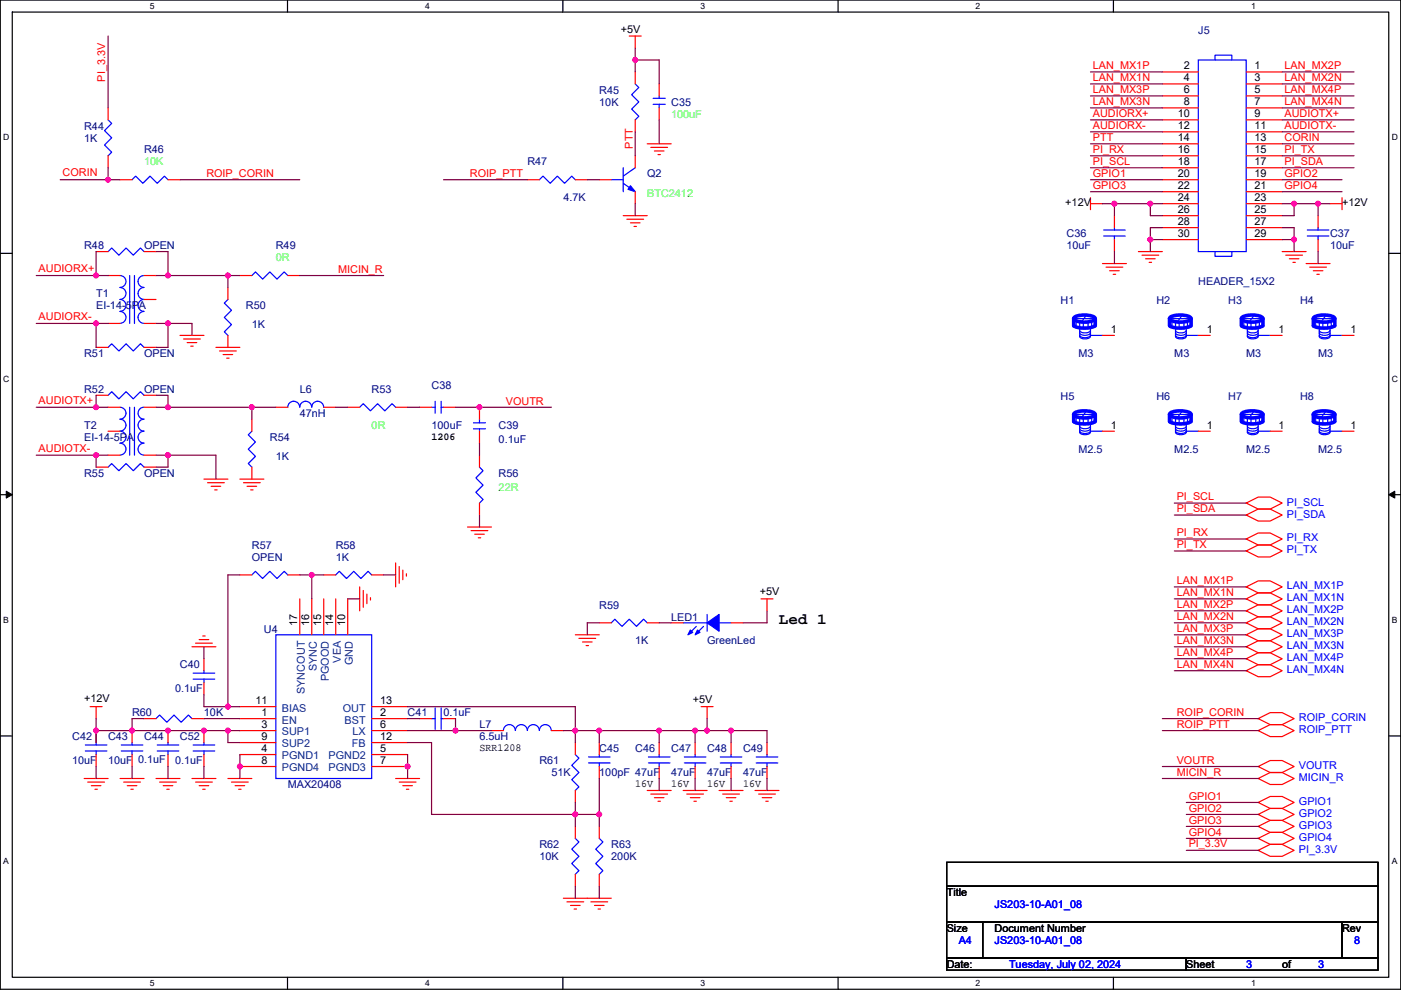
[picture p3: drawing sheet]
<svg xmlns="http://www.w3.org/2000/svg" width="297mm" height="210mm" viewBox="0 0 297 210" stroke-linecap="round" stroke-linejoin="round" font-family="sans-serif">
<path d="M.1 0h296.9v209.8h-296.9zM2.6 2.6h291.8v204.7h-291.8z" fill="none" stroke="#000" stroke-width=".25"/>
<g fill="#fff">
<path d="M31.8 .3h1v2h-1z"/>
<path d="M31.8 207.5h1v2.1h-1z"/>
</g>
<path d="M61 0v2.6M61 207.3v2.5" fill="none" stroke="#000" stroke-width=".25"/>
<g fill="#fff">
<path d="M90.1 .3h1v2h-1z"/>
<path d="M90.1 207.5h1v2.1h-1z"/>
</g>
<path d="M119.3 0v2.6M119.3 207.3v2.5" fill="none" stroke="#000" stroke-width=".25"/>
<g fill="#fff">
<path d="M148.5 .3h1v2h-1z"/>
<path d="M148.5 207.5h1v2.1h-1z"/>
</g>
<path d="M177.7 0v2.6M177.7 207.3v2.5" fill="none" stroke="#000" stroke-width=".25"/>
<g fill="#fff">
<path d="M206.9 .3h1v2h-1z"/>
<path d="M206.9 207.5h1v2.1h-1z"/>
</g>
<path d="M236.1 0v2.6M236.1 207.3v2.5" fill="none" stroke="#000" stroke-width=".25"/>
<g fill="#fff">
<path d="M265.2 .3h1v2h-1z"/>
<path d="M265.2 207.5h1v2.1h-1z"/>
<path d="M.7 28.2h1.3v2h-1.3z"/>
<path d="M295.1 28.2h1.3v2h-1.3z"/>
<path d="M.7 79.3h1.3v2.1h-1.3z"/>
<path d="M295.1 79.3h1.3v2.1h-1.3z"/>
</g>
<path d="M.1 53.7h2.5M294.4 53.7h2.6" fill="none" stroke="#000" stroke-width=".25"/>
<g fill="#fff">
<path d="M.7 130.5h1.2v2h-1.2z"/>
<path d="M295.1 130.5h1.2v2h-1.2z"/>
</g>
<path d="M.1 104.9h2.5M294.4 104.9h2.6" fill="none" stroke="#000" stroke-width=".25"/>
<path d="M1.3 104.2l1.3 .7-1.3 .7zM294.4 104.9l1.3-.7v1.4z" fill="#000" stroke="#000" stroke-width=".21"/>
<g fill="#fff">
<path d="M.7 181.7h1.2v2h-1.2z"/>
<path d="M295.1 181.7h1.2v2h-1.2z"/>
</g>
<path d="M.1 156.1h2.5M294.4 156.1h2.6M200.7 195.6h7.6v7.6h-7.6zM200.7 182.9h91.5v5.1h-91.5zM200.7 188h91.5v7.6h-91.5zM208.3 195.6h76.2v7.6h-76.2zM284.5 195.6h7.7v7.6h-7.7zM200.7 203.2h50.8v2.6h-50.8zM251.5 203.2h40.7v2.6h-40.7z" fill="none" stroke="#000" stroke-width=".25"/>
<g fill="none" stroke="#f00" stroke-width=".25">
<path d="M133.4 7.6h2.6M134.7 15.3v2.5M134.7 7.6v2.6M139.8 17.8v2.5M246.4 15.3h7.7M246.4 17.8h7.7M264.2 15.3h7.6M264.2 17.8h7.6M22.9 22.9v2.5M22.9 33v2.6M25.5 38.1h2.5M35.6 38.1h2.6"/>
<path d="M111.8 38.1h2.6M122 38.1h2.5M127.1 38.1h2.5M134.7 33v2.6M134.7 25.4v2.6M137.2 30.5h5.1M138 31.3h3.5M138.7 32h2.1M139.5 32.8h.5M139.8 22.9v2.5M246.4 20.3h7.7M246.4 22.9h7.7"/>
<path d="M246.4 25.4h7.7M246.4 28h7.7M246.4 30.5h7.7M246.4 33h7.7M246.4 35.6h7.7M246.4 38.1h7.7M264.2 20.3h7.6M264.2 22.9h7.6M264.2 25.4h7.6M264.2 28h7.6M264.2 30.5h7.6M264.2 33h7.6"/>
<path d="M264.2 35.6h7.6M264.2 38.1h7.6M20.4 53.4h2.5M22.9 58.4h2.6M30.5 53.4h2.6M30.5 58.4h2.6M50.9 58.4h2.5M61 58.4h2.6M132.1 45.7h5.1M132.9 46.5h3.6M133.7 47.3h2M134.4 48h.5"/>
<path d="M134.7 40.7v2.5M231.2 43.2h2.5M231.2 41.9v2.6M233.7 55.9h5.1M234.5 56.7h3.6M235.3 57.4h2M236 58.2h.5M236.3 45.7v2.6M236.3 50.8v2.6M241.4 53.4h5M242.1 54.1h3.6M242.9 54.9h2"/>
<path d="M243.6 55.6h.6M246.4 40.7h7.7M246.4 43.2h7.7M246.4 45.7h7.7M246.4 48.3h7.7M246.4 50.8h7.7M264.2 40.7h7.6M264.2 43.2h7.6M264.2 45.7h7.6M264.2 48.3h7.6M264.2 50.8h7.6M271.8 53.4h5.1"/>
<path d="M272.6 54.1h3.6M273.4 54.9h2M274.1 55.6h.5M276.9 55.9h5.1M277.7 56.7h3.5M278.4 57.4h2.1M279.2 58.2h.5M279.5 45.7v2.6M279.5 50.8v2.6M282 43.2h2.5M284.5 41.9v2.6M20.4 73.7h2.5"/>
<path d="M22.9 68.6h2.6M30.5 73.7h2.6M30.5 68.6h2.6M30.5 63.5h2.6M38.2 71.1h5M38.9 71.9h3.6M39.7 72.7h2M40.4 73.4h.6M45.8 73.7h5.1M46.5 74.4h3.6M47.3 75.2h2M48.1 76h.5"/>
<path d="M48.3 71.1v2.6M48.3 61v2.5M233.7 71.1h2.6M254.1 71.1h2.5M269.3 71.1h2.5M284.5 71.1h2.6M20.4 83.8h2.5M20.4 99.1h2.5M22.9 86.4h2.6M22.9 91.5h2.6M22.9 96.5h2.6M30.5 86.4h2.6"/>
<path d="M30.5 96.5h2.6M30.5 83.8h2.6M30.5 99.1h2.6M53.4 99.1v2.5M53.4 88.9v2.6M58.5 86.4h2.5M68.6 86.4h2.6M73.7 86.4h2.6M83.9 86.4h2.5M89 86.4h2.5M94 86.4h2.6M101.7 91.5v2.5"/>
<path d="M101.7 86.4v2.5M101.7 96.5v2.6M233.7 91.5h2.6M254.1 91.5h2.5M269.3 91.5h2.5M284.5 91.5h2.6M43.2 101.6h5.1M44 102.4h3.6M44.8 103.1h2M45.5 103.9h.5M50.9 101.6h5M51.6 102.4h3.6"/>
<path d="M52.4 103.1h2M53.1 103.9h.6M83.9 119.4v5.1M99.1 111.8h5.1M99.9 112.5h3.5M100.6 113.3h2.1M101.4 114.1h.5M101.7 106.7v2.5M264.2 114.3l2.6-1.2h2.5l2.5 1.2-2.5 1.3h-2.5zM264.2 116.9l2.6-1.3h2.5l2.5 1.3-2.5 1.2h-2.5zM264.2 106.7l2.6-1.3h2.5l2.5 1.3-2.5 1.3h-2.5zM264.2 109.2l2.6-1.2h2.5l2.5 1.2-2.5 1.3h-2.5z"/>
<path d="M40.7 137.2h5.1M41.5 136.4h3.5M42.2 135.7h2.1M43 134.9h.5M43.2 139.7v2.6M50.9 121.9h2.5M61 121.9h2.6M63.6 127v7.6M66.1 127v7.6M68.6 121.9h2.6M68.6 127v7.6M71.2 127v7.6"/>
<path d="M73.7 127v7.6M76.3 124.5v5.1M77 125.2v3.6M77.8 126v2M78.5 126.8v.5M78.8 121.9h2.5M84.6 120.2v3.5M85.4 120.9v2.1M86.2 121.7v.5M122 134.6h5.1M122.7 135.4h3.6M123.5 136.2h2"/>
<path d="M124.3 136.9h.5M127.1 132.1h2.5M137.2 132.1h2.6M142.3 132.1h2.5M155 132.1h2.5M161.4 127h2.5M162.6 127v2.6M264.2 124.5l2.6-1.3h2.5l2.5 1.3-2.5 1.3h-2.5zM264.2 127l2.6-1.2h2.5l2.5 1.2-2.5 1.3h-2.5zM264.2 129.6l2.6-1.3h2.5l2.5 1.3-2.5 1.2h-2.5zM264.2 132.1l2.6-1.3h2.5l2.5 1.3-2.5 1.3h-2.5zM264.2 134.6l2.6-1.2h2.5l2.5 1.2-2.5 1.3h-2.5z"/>
<path d="M264.2 137.2l2.6-1.3h2.5l2.5 1.3-2.5 1.3h-2.5zM264.2 139.7l2.6-1.2h2.5l2.5 1.2-2.5 1.3h-2.5zM19.1 149.9h2.6M20.4 155v2.5M20.4 149.9v2.5M28 155v2.5M30.5 152.4h2.6M35.6 155v2.5M40.7 152.4h2.5M43.2 144.8v2.5M43.2 155v2.5M50.9 152.4h7.6"/>
<path d="M50.9 155h7.6M50.9 157.5h7.6M50.9 149.9h7.6M78.8 152.4h7.6M78.8 155h7.6M78.8 157.5h7.6M78.8 149.9h7.6M89 152.4h2.5M94 152.4h2.6M104.2 155h2.5M116.9 155h2.5M122 157.5v2.5"/>
<path d="M127.1 157.5v2.5M139.8 157.5v2.5M147.4 157.5v2.5M148.7 149.9h2.5M149.9 149.9v2.5M155 157.5v2.5M162.6 157.5v2.5M264.2 142.3l2.6-1.3h2.5l2.5 1.3-2.5 1.2h-2.5zM266.8 152.4l2.5-1.2h2.5l2.6 1.2-2.6 1.3h-2.5zM266.8 155l2.5-1.3h2.5l2.6 1.3-2.6 1.2h-2.5zM17.8 165.1h5.1M18.6 165.9h3.6"/>
<path d="M19.4 166.6h2M20.1 167.4h.5M20.4 160v2.6M25.5 165.1h5M26.2 165.9h3.6M27 166.6h2M27.7 167.4h.6M28 160v2.6M33.1 165.1h5.1M33.8 165.9h3.6M34.6 166.6h2M35.4 167.4h.5"/>
<path d="M35.6 160v2.6M40.7 165.1h5.1M41.5 165.9h3.5M42.2 166.6h2.1M43 167.4h.5M43.2 160v2.6M48.3 165.1h5.1M49.1 165.9h3.5M49.8 166.6h2.1M50.6 167.4h.5M50.9 160h7.6M50.9 162.6h7.6"/>
<path d="M78.8 160h7.6M78.8 162.6h7.6M83.9 165.1h5.1M84.6 165.9h3.6M85.4 166.6h2M86.2 167.4h.5M122 175.3v2.5M122 167.7v2.5M127.1 175.3v2.5M127.1 162.6v2.5M137.2 167.7h5.1M138 168.4h3.5"/>
<path d="M138.7 169.2h2.1M139.5 169.9h.5M139.8 162.6v2.5M144.8 167.7h5.1M145.6 168.4h3.6M146.4 169.2h2M147.1 169.9h.5M147.4 162.6v2.5M152.5 167.7h5M153.2 168.4h3.6M154 169.2h2M154.7 169.9h.6"/>
<path d="M155 162.6v2.5M160.1 167.7h5.1M160.8 168.4h3.6M161.6 169.2h2M162.4 169.9h.5M162.6 162.6v2.5M266.8 162.6l2.5-1.3h2.5l2.6 1.3-2.6 1.3h-2.5zM266.8 165.1l2.5-1.2h2.5l2.6 1.2-2.6 1.3h-2.5zM266.8 170.2l2.5-1.3h2.5l2.6 1.3-2.6 1.3h-2.5zM266.8 172.7l2.5-1.2h2.5l2.6 1.2-2.6 1.3h-2.5zM266.8 175.3l2.5-1.3h2.5l2.6 1.3-2.6 1.3h-2.5zM266.8 177.8l2.5-1.2h2.5l2.6 1.2-2.6 1.3h-2.5z"/>
<path d="M120.2 191.3h3.6M121 192h2M121.7 192.8h.5M122 185.4v2.6M125.3 191.3h3.5M126 192h2.1M126.8 192.8h.5M127.1 185.4v2.6M129.6 190.5h-10.2M266.8 180.4l2.5-1.3h2.5l2.6 1.3-2.6 1.2h-2.5z"/>
</g>
<g fill="none" stroke="#00f" stroke-width=".25">
<path d="M134.7 17.8l.7 .8-1.5 1.5 1.5 1.5-1.5 1.5 1.5 1.6-.7 .7M254.1 12.7h10.1v40.7h-10.1zM257.6 12.7v-1h3.6v1M22.9 25.4l.8 .8-1.5 1.5 1.5 1.5-1.5 1.6 1.5 1.5-.8 .7M28 38.1l.8-.7 1.5 1.5 1.5-1.5 1.5 1.5 1.6-1.5 .7 .7M114.4 38.1l.7-.7 1.5 1.5 1.6-1.5 1.5 1.5 1.5-1.5 .8 .7M129.6 38.1h2.5M132.1 38.9l2.6 1.8M132.1 35.6v5.1M134.7 35.6l-2.6 1.8M138.5 22.1h2.5M138.5 20.8h2.5"/>
<path d="M139.8 20.3v.5M139.8 22.1v.8M22.9 53.4l.8-.8 1.5 1.5 1.5-1.5 1.6 1.5 1.5-1.5 .7 .8M25.4 58.4a1.27 1.27 0 0 1 1.3 1.3 1.27 1.27 0 0 1-1.3 1.3 1.27 1.27 0 0 1 1.3 1.3 1.27 1.27 0 0 1-1.3 1.2 1.27 1.27 0 0 1 1.3 1.3 1.27 1.27 0 0 1-1.3 1.3 1.26 1.26 0 0 1 1.3 1.2 1.26 1.26 0 0 1-1.3 1.3M27.5 58.4v10.2M28.5 58.4v10.2M30.5 58.4a1.27 1.27 0 0 0-1.2 1.3 1.27 1.27 0 0 0 1.2 1.3 1.27 1.27 0 0 0-1.2 1.3 1.27 1.27 0 0 0 1.2 1.2 1.27 1.27 0 0 0-1.2 1.3 1.27 1.27 0 0 0 1.2 1.3 1.26 1.26 0 0 0-1.2 1.2 1.26 1.26 0 0 0 1.2 1.3M53.4 58.4l.8-.7 1.5 1.5 1.5-1.5 1.5 1.5 1.6-1.5 .7 .7M234 50.1h4.6M234 48.8h4.6M236.3 48.3v.5M236.3 50.1v.7"/>
<path d="M257.6 53.4v1h3.6v-1M277.2 50.1h4.5M277.2 48.8h4.5M279.5 48.3v.5M279.5 50.1v.7M22.9 73.7l.8-.8 1.5 1.5 1.5-1.5 1.6 1.5 1.5-1.5 .7 .8M48.3 63.5l-.7 .8 1.5 1.5-1.5 1.5 1.5 1.6-1.5 1.5 .7 .7M228.2 67.6h3.8M228.2 68.1v1.3M228.9 69.9v1.5a1.54 1.54 0 0 0 2.3 0M228.9 70.6a1.52 1.52 0 0 0 2.3 0M228.9 70.1a1.52 1.52 0 0 0 2.3 0"/>
<path d="M228.9 71.1a1.52 1.52 0 0 0 2.3 0M228.9 68.3v1.3M229.7 68.3v1.3M230.2 67.1l-.8 1M230.7 68.3v1.3M231.2 69.6v1.8M231.2 71.1h2.5M231.5 68.1v1.3M248.5 67.6h3.8M248.5 68.1v1.3M249.2 70.6a1.52 1.52 0 0 0 2.3 0M249.2 70.1a1.52 1.52 0 0 0 2.3 0"/>
<path d="M249.2 71.1a1.52 1.52 0 0 0 2.3 0h2.6M249.2 68.3v1.3M250 68.3v1.3M250.5 67.1l-.8 1M251 68.3v1.3M251.5 69.6v1.8a1.54 1.54 0 0 1-2.3 0v-1.5M251.8 68.1v1.3M263.7 67.6h3.8M263.7 68.1v1.3M264.5 69.9v1.5a1.54 1.54 0 0 0 2.2 0M264.5 70.6a1.52 1.52 0 0 0 2.2 0M264.5 70.1a1.52 1.52 0 0 0 2.2 0"/>
<path d="M264.5 71.1a1.52 1.52 0 0 0 2.2 0M264.5 68.3v1.3M265.2 68.3v1.3M265.7 67.1l-.7 1M266.3 68.3v1.3M266.8 69.6v1.8M266.8 71.1h2.5M267 68.1v1.3M279 67.6h3.8M279 68.1v1.3M279.7 70.6a1.52 1.52 0 0 0 2.3 0M279.7 70.1a1.52 1.52 0 0 0 2.3 0"/>
<path d="M279.7 71.1a1.52 1.52 0 0 0 2.3 0h2.5M279.7 68.3v1.3M280.5 68.3v1.3M281 67.1l-.8 1M281.5 68.3v1.3M282 69.6v1.8a1.54 1.54 0 0 1-2.3 0v-1.5M282.3 68.1v1.3M22.9 83.8l.8-.7 1.5 1.5 1.5-1.5 1.6 1.5 1.5-1.5 .7 .7M22.9 99.1l.8-.8 1.5 1.5 1.5-1.5 1.6 1.5 1.5-1.5 .7 .8M25.4 86.4a1.26 1.26 0 0 1 1.3 1.2 1.26 1.26 0 0 1-1.3 1.3M25.4 88.9a1.26 1.26 0 0 1 1.3 1.3 1.26 1.26 0 0 1-1.3 1.2M25.4 91.5a1.26 1.26 0 0 1 1.3 1.2 1.26 1.26 0 0 1-1.3 1.3 1.27 1.27 0 0 1 1.3 1.3 1.27 1.27 0 0 1-1.3 1.2"/>
<path d="M27.5 86.4v10.1M28.5 86.4v10.1M30.5 86.4a1.26 1.26 0 0 0-1.2 1.2 1.26 1.26 0 0 0 1.2 1.3M30.5 88.9a1.26 1.26 0 0 0-1.2 1.3 1.26 1.26 0 0 0 1.2 1.2M30.5 91.5a1.26 1.26 0 0 0-1.2 1.2 1.26 1.26 0 0 0 1.2 1.3 1.27 1.27 0 0 0-1.2 1.3 1.27 1.27 0 0 0 1.2 1.2M53.4 91.5l-.8 .7 1.6 1.5-1.6 1.6 1.6 1.5-1.6 1.5 .8 .8M68.6 86.4a1.27 1.27 0 0 0-1.3-1.3 1.27 1.27 0 0 0-1.2 1.3 1.27 1.27 0 0 0-1.3-1.3 1.27 1.27 0 0 0-1.3 1.3 1.26 1.26 0 0 0-1.2-1.3 1.26 1.26 0 0 0-1.3 1.3M76.3 86.4l.7-.8 1.5 1.5 1.6-1.5 1.5 1.5 1.5-1.5 .8 .8M91.5 86.4h.8M92.3 85.1v2.6M93.5 85.1v2.6M93.5 86.4h.5"/>
<path d="M100.4 89.7h2.5M100.4 91h2.5M101.7 91v.5M101.7 88.9v.8M101.7 99.1l.7 .7-1.5 1.6 1.5 1.5-1.5 1.5 1.5 1.5-.7 .8M228.2 87.9h3.8M228.2 88.4v1.3M228.9 90.2v1.5a1.54 1.54 0 0 0 2.3 0M228.9 90.9a1.52 1.52 0 0 0 2.3 0M228.9 90.4a1.52 1.52 0 0 0 2.3 0M228.9 91.4a1.52 1.52 0 0 0 2.3 0M228.9 88.7v1.2"/>
<path d="M229.7 88.7v1.2M230.2 87.4l-.8 1M230.7 88.7v1.2M231.2 89.9v1.8M231.2 91.5h2.5M231.5 88.4v1.3M248.5 87.9h3.8M248.5 88.4v1.3M249.2 90.9a1.52 1.52 0 0 0 2.3 0M249.2 90.4a1.52 1.52 0 0 0 2.3 0M249.2 91.4a1.52 1.52 0 0 0 2.3 0M249.2 88.7v1.2"/>
<path d="M250 88.7v1.2M250.5 87.4l-.8 1M251 88.7v1.2M251.5 89.9v1.8a1.54 1.54 0 0 1-2.3 0v-1.5M251.5 91.5h2.6M251.8 88.4v1.3M263.7 87.9h3.8M263.7 88.4v1.3M264.5 90.2v1.5a1.54 1.54 0 0 0 2.2 0M264.5 90.9a1.52 1.52 0 0 0 2.2 0M264.5 90.4a1.52 1.52 0 0 0 2.2 0M264.5 91.4a1.52 1.52 0 0 0 2.2 0"/>
<path d="M264.5 88.7v1.2M265.2 88.7v1.2M265.7 87.4l-.7 1M266.3 88.7v1.2M266.8 89.9v1.8M266.8 91.5h2.5M267 88.4v1.3M279 87.9h3.8M279 88.4v1.3M279.7 90.9a1.52 1.52 0 0 0 2.3 0M279.7 90.4a1.52 1.52 0 0 0 2.3 0M279.7 91.4a1.52 1.52 0 0 0 2.3 0"/>
<path d="M279.7 88.7v1.2M280.5 88.7v1.2M281 87.4l-.8 1M281.5 88.7v1.2M282 89.9v1.8a1.54 1.54 0 0 1-2.3 0v-1.5M282 91.5h2.5M282.3 88.4v1.3M53.4 121.9l.8-.7 1.5 1.5 1.5-1.5 1.5 1.5 1.6-1.5 .7 .7M58.5 134.6h20.3v30.5h-20.3zM71.2 121.9l.7-.7 1.6 1.5 1.5-1.5 1.5 1.5 1.5-1.5 .8 .7M129.6 132.1l.8-.8 1.5 1.6 1.5-1.6 1.5 1.6 1.6-1.6 .7 .8M144.8 132.1h5.1"/>
<path d="M147.6 132.9l-1.5 1.5M149.2 132.9l-1.6 1.5M149.9 130.3v3.6M152.5 132.1h2.5M18.1 159.3h4.6M18.1 158h4.6M20.4 157.5v.5M20.4 159.3v.7M25.7 159.3h4.6M25.7 158h4.6M28 157.5v.5M28 159.3v.7"/>
<path d="M33.1 152.4l.7-.7 1.6 1.5 1.5-1.5 1.5 1.5 1.5-1.5 .8 .7M33.3 159.3h4.6M33.3 158h4.6M35.6 157.5v.5M35.6 159.3v.7M41 144h4.5M41 142.8h4.5M41 159.3h4.5M41 158h4.5M43.2 142.3v.5M43.2 144v.8M43.2 157.5v.5"/>
<path d="M43.2 159.3v.7M91.5 152.4h.8M92.3 150.1v4.6M93.5 150.1v4.6M93.5 152.4h.5M106.7 154.9a1.26 1.26 0 0 1 1.3-1.2 1.26 1.26 0 0 1 1.3 1.2M109.3 154.9a1.26 1.26 0 0 1 1.2-1.2 1.26 1.26 0 0 1 1.3 1.2M111.8 154.9a1.26 1.26 0 0 1 1.3-1.2 1.26 1.26 0 0 1 1.2 1.2M114.4 154.9a1.26 1.26 0 0 1 1.2-1.2 1.26 1.26 0 0 1 1.3 1.2M122 177.8l.7 .8-1.5 1.5 1.5 1.5-1.5 1.6 1.5 1.5-.7 .7M122 160l.7 .8-1.5 1.5 1.5 1.6-1.5 1.5 1.5 1.5-.7 .8M124.8 161.8h4.5"/>
<path d="M124.8 160.5h4.5M127.1 177.8l.7 .8-1.5 1.5 1.5 1.5-1.5 1.6 1.5 1.5-.7 .7M127.1 160v.5M127.1 161.8v.8M137.5 161.8h4.5M137.5 160.5h4.5M139.8 160v.5M139.8 161.8v.8M145.1 161.8h4.6M145.1 160.5h4.6M147.4 160v.5M147.4 161.8v.8"/>
<path d="M152.7 161.8h4.6M152.7 160.5h4.6M155 160v.5M155 161.8v.8M160.3 161.8h4.6M160.3 160.5h4.6M162.6 160v.5M162.6 161.8v.8"/>
</g>
<g fill="#00f" stroke="#00f" stroke-width=".25">
<path d="M149.9 132.1l2.6-1.8v3.6z" fill-rule="evenodd"/>
<path d="M146.4 133.6l.5 .5-1 .5z" fill-rule="evenodd"/>
<path d="M147.9 133.6l.5 .5-1 .5z" fill-rule="evenodd"/>
<path d="M133.7 39.4l1 1.3-1.5-.5z" fill-rule="evenodd"/>
</g>
<g fill="none" stroke="#00f" stroke-width=".76">
<path d="M227.6 67.6v1.5M227.7 69.1a5.3 5.3 0 0 0 4.4 0M227.8 67.3a4.9 4.9 0 0 1 4.3 0l.1 .3a3.1 3.1 0 0 1-3 .7 1.61 1.61 0 0 1-1.6-.7zM232.2 67.6v1.5M248 67.6v1.5M248 69.1a5.3 5.3 0 0 0 4.5 0M248.1 67.3a4.9 4.9 0 0 1 4.3 0l.1 .3a3.1 3.1 0 0 1-3 .7 1.61 1.61 0 0 1-1.5-.7zM252.5 67.6v1.5M263.2 67.6v1.5a5.3 5.3 0 0 0 4.5 0M263.3 67.3a4.9 4.9 0 0 1 4.3 0l.2 .3a3.1 3.1 0 0 1-3 .7 1.61 1.61 0 0 1-1.6-.7zM267.8 67.6v1.5M278.4 67.6v1.5"/>
<path d="M278.5 69.1a5.3 5.3 0 0 0 4.4 0M278.6 67.3a4.9 4.9 0 0 1 4.3 0l.1 .3a3.1 3.1 0 0 1-3 .7 1.61 1.61 0 0 1-1.6-.7zM283 67.6v1.5M227.6 87.9v1.5M227.7 89.4a5.3 5.3 0 0 0 4.4 0M227.8 87.6a4.9 4.9 0 0 1 4.3 0l.1 .3a3.1 3.1 0 0 1-3 .7 1.61 1.61 0 0 1-1.6-.7zM232.2 87.9v1.5M248 87.9v1.5M248 89.4a5.3 5.3 0 0 0 4.5 0M248.1 87.6a4.9 4.9 0 0 1 4.3 0l.1 .3a3.1 3.1 0 0 1-3 .7 1.61 1.61 0 0 1-1.5-.7zM252.5 87.9v1.5M263.2 87.9v1.5a5.3 5.3 0 0 0 4.5 0"/>
<path d="M263.3 87.6a4.9 4.9 0 0 1 4.3 0l.2 .3a3.1 3.1 0 0 1-3 .7 1.61 1.61 0 0 1-1.6-.7zM267.8 87.9v1.5M278.4 87.9v1.5M278.5 89.4a5.3 5.3 0 0 0 4.4 0M278.6 87.6a4.9 4.9 0 0 1 4.3 0l.1 .3a3.1 3.1 0 0 1-3 .7 1.61 1.61 0 0 1-1.6-.7zM283 87.9v1.5"/>
</g>
<g fill="none" stroke="#800040" stroke-width=".25">
<path d="M22.9 7.6v15.3M134.7 12.7h5.1v5.1M134.7 10.2v2.5M134.7 12.7v2.6M231.2 15.3h15.2M231.2 17.8h15.2M271.8 15.3h15.3M271.8 17.8h15.3M12.8 38.1h10.1M22.9 38.1h2.6M22.9 35.6v2.5M38.2 38.1h25.4"/>
<path d="M94 38.1h17.8M124.5 38.1h2.6M134.7 28v5M139.8 25.4v5.1M231.2 20.3h15.2M231.2 22.9h15.2M231.2 25.4h15.2M231.2 28h15.2M231.2 33h15.2M231.2 35.6h15.2M231.2 38.1h15.2M231.2 30.5h15.2"/>
<path d="M271.8 38.1h12.7M271.8 25.4h15.3M271.8 28h15.3M271.8 30.5h15.3M271.8 20.3h15.3M271.8 22.9h15.3M271.8 33h15.3M271.8 35.6h15.3M7.7 58.4h12.7M20.4 53.4v5M20.4 58.4h2.5M33.1 58.4h2.5"/>
<path d="M33.1 53.4h2.5v5M35.6 58.4h12.7M48.3 58.4h2.6M48.3 58.4v2.6M63.6 58.4h17.7M134.7 43.2v2.5M231.2 40.7h15.2M233.7 43.2h2.6M236.3 43.2h7.6M236.3 53.4v2.5M236.3 43.2v2.5M243.9 50.8v2.6"/>
<path d="M243.9 43.2v2.5h2.5M243.9 50.8h2.5M243.9 43.2h2.5M246.4 48.3h-2.5v2.5M271.8 48.3h2.6v2.5M271.8 50.8h2.6M271.8 40.7h12.7M271.8 43.2h2.6M274.4 50.8v2.6M274.4 43.2v2.5h-2.6M274.4 43.2h5.1M279.5 43.2h2.5"/>
<path d="M279.5 53.4v2.5M279.5 43.2v2.5M7.7 68.6h12.7M20.4 68.6v5.1M20.4 68.6h2.5M33.1 68.6h2.5M35.6 68.6v5.1h-2.5M35.6 68.6h5.1v2.5M7.7 86.4h12.7M7.7 96.5h12.7M20.4 86.4h2.5M20.4 83.8v2.6"/>
<path d="M20.4 96.5v2.6M20.4 96.5h2.5M33.1 96.5h2.5M33.1 86.4h2.5M33.1 83.8h2.5v2.6M35.6 96.5h10.2v5.1M35.6 86.4h17.8M35.6 96.5v2.6h-2.5M53.4 86.4h5.1M53.4 86.4v2.5M71.2 86.4h2.5M86.4 86.4h2.6"/>
<path d="M101.7 94v2.5M116.9 86.4h-20.3M101.7 109.2v2.6M249 114.3h15.2M249 116.9h15.2M249 106.7h15.2M249 109.2h15.2M43.2 137.2v2.5M50.9 121.9h-2.6v28M63.6 121.9h2.5M66.1 121.9h2.5M66.1 121.9v5.1"/>
<path d="M73.7 127h2.6M81.3 121.9h2.6M127.1 132.1h-2.6v2.5M139.8 132.1h2.5M162.6 129.6v2.5h-5.1M249 124.5h15.2M249 127h15.2M249 129.6h15.2M249 132.1h15.2M249 134.6h15.2M249 137.2h15.2M249 139.7h15.2"/>
<path d="M20.4 152.4v2.6M20.4 155v2.5M20.4 155h7.6M28 155h20.3M30.5 152.4h-2.5v2.6M43.2 147.3v2.6h5.1M43.2 152.4h7.7M48.3 149.9h2.6M48.3 155h2.6M48.3 155v2.5h2.6M86.4 149.9h35.6v5.1M86.4 155h10.2"/>
<path d="M86.4 152.4h2.6M86.4 157.5h5.1v15.2h30.5M96.6 152.4v2.6M96.6 155h7.6M119.4 155h2.6M122 155h5.1M122 155v2.5M127.1 155h12.7M127.1 155v2.5M139.8 155v2.5M139.8 155h7.6M147.4 155v2.5"/>
<path d="M147.4 155h2.5M149.9 155h5.1M149.9 152.4v2.6M155 155h7.6v2.5M155 155v2.5M246.4 152.4h20.4M246.4 155h20.4M249 142.3h15.2M20.4 162.6v2.5M28 162.6v2.5M35.6 162.6v2.5M43.2 162.6v2.5"/>
<path d="M50.9 160v5.1M86.4 160v5.1M122 172.7h5.1M122 170.2v2.5M122 172.7v2.6M127.1 165.1v7.6M127.1 172.7v2.6M139.8 165.1v2.6M147.4 165.1v2.6M155 165.1v2.6M162.6 165.1v2.6M246.4 162.6h20.4"/>
<path d="M246.4 165.1h20.4M251.5 170.2h15.3M251.5 172.7h15.3M251.5 175.3h15.3M251.5 177.8h15.3M122 188v2.5M127.1 188v2.5M251.5 180.4h15.3"/>
</g>
<g fill="#f0f" stroke="#f0f" stroke-width=".25">
<circle cx="20.4" cy="86.4" r=".5"/>
<circle cx="20.4" cy="96.5" r=".5"/>
<circle cx="134.7" cy="12.7" r=".5"/>
<circle cx="20.4" cy="58.4" r=".5"/>
<circle cx="35.6" cy="58.4" r=".5"/>
<circle cx="48.3" cy="58.4" r=".5"/>
<circle cx="35.6" cy="68.6" r=".5"/>
<circle cx="20.4" cy="68.6" r=".5"/>
<circle cx="35.6" cy="96.5" r=".5"/>
<circle cx="53.4" cy="86.4" r=".5"/>
<circle cx="35.6" cy="86.4" r=".5"/>
<circle cx="22.9" cy="38.1" r=".5"/>
<circle cx="48.3" cy="149.9" r=".5"/>
<circle cx="66.1" cy="121.9" r=".5"/>
<circle cx="96.6" cy="154.9" r=".5"/>
<circle cx="20.4" cy="154.9" r=".5"/>
<circle cx="28" cy="154.9" r=".5"/>
<circle cx="43.2" cy="154.9" r=".5"/>
<circle cx="35.6" cy="154.9" r=".5"/>
<circle cx="48.3" cy="154.9" r=".5"/>
<circle cx="122" cy="154.9" r=".5"/>
<circle cx="127" cy="154.9" r=".5"/>
<circle cx="139.7" cy="154.9" r=".5"/>
<circle cx="147.4" cy="154.9" r=".5"/>
<circle cx="155" cy="154.9" r=".5"/>
<circle cx="149.9" cy="154.9" r=".5"/>
<circle cx="86.4" cy="162.6" r=".5"/>
<circle cx="50.8" cy="162.6" r=".5"/>
<circle cx="127" cy="172.7" r=".5"/>
<circle cx="122" cy="172.7" r=".5"/>
<circle cx="101.6" cy="86.4" r=".5"/>
<circle cx="243.9" cy="50.8" r=".5"/>
<circle cx="274.4" cy="50.8" r=".5"/>
<circle cx="243.9" cy="43.2" r=".5"/>
<circle cx="274.4" cy="43.2" r=".5"/>
<circle cx="236.3" cy="43.2" r=".5"/>
<circle cx="279.4" cy="43.2" r=".5"/>
</g>
<text font-size="3.3" x="165.2" y="132.3">Led 1</text>
<g font-size="2.3">
<text x="131.6" y="6.9">+5V</text>
<text x="251" y="14.7">2</text>
<text x="251" y="17.3">4</text>
<text x="266" y="14.7">1</text>
<text x="266" y="17.3">3</text>
<text x="251" y="19.8">6</text>
<text x="251" y="22.4">8</text>
<text x="266" y="19.8">5</text>
<text x="266" y="22.4">7</text>
<text x="249.7" y="24.9">10</text>
<text x="249.7" y="27.4">12</text>
<text x="249.7" y="30">14</text>
<text x="266" y="24.9">9</text>
<text x="266" y="27.4">11</text>
<text x="266" y="30">13</text>
<text x="249.7" y="32.5">16</text>
<text x="249.7" y="35.1">18</text>
<text x="266" y="32.5">15</text>
<text x="266" y="35.1">17</text>
<text x="249.7" y="37.6">20</text>
<text x="249.7" y="40.1">22</text>
<text x="266" y="37.6">19</text>
<text x="266" y="40.1">21</text>
<text x="225.9" y="43.7">+12V</text>
<text x="249.7" y="42.7">24</text>
<text x="249.7" y="45.2">26</text>
<text x="249.7" y="47.8">28</text>
<text x="266" y="42.7">23</text>
<text x="266" y="45.2">25</text>
<text x="266" y="47.8">27</text>
<text x="284.5" y="43.7">+12V</text>
<text x="249.7" y="50.3">30</text>
<text x="266" y="50.3">29</text>
<text x="235.5" y="70.6">1</text>
<text x="255.8" y="70.6">1</text>
<text x="271.1" y="70.6">1</text>
<text x="286.3" y="70.6">1</text>
<text x="91.5" y="93.4">1206</text>
<text x="235.5" y="90.9">1</text>
<text x="255.8" y="90.9">1</text>
<text x="271.1" y="90.9">1</text>
<text x="286.3" y="90.9">1</text>
<text x="161.1" y="126.3">+5V</text>
<text x="63" y="132.9" transform="rotate(-90 63 132.9)">17</text>
<text x="65.6" y="132.9" transform="rotate(-90 65.6 132.9)">16</text>
<text x="68.1" y="132.9" transform="rotate(-90 68.1 132.9)">15</text>
<text x="70.7" y="132.9" transform="rotate(-90 70.7 132.9)">14</text>
<text x="73.2" y="132.9" transform="rotate(-90 73.2 132.9)">10</text>
<text x="17.8" y="148.9">+12V</text>
<text x="54.2" y="149.4">11</text>
<text x="80.6" y="149.4">13</text>
<text x="146.9" y="149.1">+5V</text>
<text x="55.4" y="151.9">1</text>
<text x="55.4" y="154.4">3</text>
<text x="80.6" y="154.4">6</text>
<text x="80.6" y="151.9">2</text>
<text x="55.4" y="159.5">4</text>
<text x="55.4" y="157">9</text>
<text x="80.6" y="157">12</text>
<text x="80.6" y="159.5">5</text>
<text x="101.7" y="159.3">SRR1208</text>
<text x="55.4" y="162.1">8</text>
<text x="80.6" y="162.1">7</text>
<text x="134.7" y="166.9">16V</text>
<text x="142.3" y="166.9">16V</text>
<text x="149.9" y="166.9">16V</text>
<text x="157.5" y="166.9">16V</text>
<text x="200.7" y="190">Title</text>
<text x="200.7" y="197.7">Size</text>
<text x="210.9" y="197.7">Document Number</text>
<text x="284.5" y="197.7">Rev</text>
<text x="200.7" y="205.3">Date:</text>
<text x="251.5" y="205.3">Sheet</text>
<text x="271.8" y="205.3">of</text>
</g>
<g font-size="2.3" fill="#000080">
<text x="254.1" y="7.2">J5</text>
<text x="127.1" y="19.9">R45</text>
<text x="127.1" y="22.4">10K</text>
<text x="142.3" y="22.4">C35</text>
<text x="17.8" y="27.5">R44</text>
<text x="17.8" y="30">1K</text>
<text x="30.5" y="32.6">R46</text>
<text x="111.8" y="35.1">R47</text>
<text x="137.2" y="37.6">Q2</text>
<text x="119.4" y="42.7">4.7K</text>
<text x="17.8" y="52.9">R48</text>
<text x="30.5" y="52.9">OPEN</text>
<text x="58.5" y="52.9">R49</text>
<text x="226.1" y="50.3">C36</text>
<text x="226.1" y="52.9">10uF</text>
<text x="282" y="50.3">C37</text>
<text x="282" y="52.9">10uF</text>
<text x="20.4" y="63">T1</text>
<text x="20.4" y="65.6">EI-14-5PA</text>
<text x="52.1" y="65.6">R50</text>
<text x="224.9" y="64.6">H1</text>
<text x="245.2" y="64.6">H2</text>
<text x="254.1" y="60.5">HEADER_15X2</text>
<text x="260.4" y="64.6">H3</text>
<text x="275.7" y="64.6">H4</text>
<text x="53.4" y="69.6">1K</text>
<text x="17.8" y="75.7">R51</text>
<text x="30.5" y="75.7">OPEN</text>
<text x="228.7" y="75.7">M3</text>
<text x="249" y="75.7">M3</text>
<text x="264.2" y="75.7">M3</text>
<text x="279.5" y="75.7">M3</text>
<text x="17.8" y="83.4">R52</text>
<text x="30.5" y="83.4">OPEN</text>
<text x="63.6" y="83.4">L6</text>
<text x="78.8" y="83.4">R53</text>
<text x="91.5" y="82.6">C38</text>
<text x="63.6" y="88.4">47nH</text>
<text x="224.9" y="84.9">H5</text>
<text x="245.2" y="84.9">H6</text>
<text x="260.4" y="84.9">H7</text>
<text x="275.7" y="84.9">H8</text>
<text x="17.8" y="91">T2</text>
<text x="17.8" y="93.5">EI-14-5PA</text>
<text x="57.2" y="93.5">R54</text>
<text x="91.5" y="91">100uF</text>
<text x="105.7" y="91">C39</text>
<text x="105.7" y="94">0.1uF</text>
<text x="17.8" y="101.1">R55</text>
<text x="30.5" y="101.1">OPEN</text>
<text x="58.5" y="97.6">1K</text>
<text x="105.7" y="101.1">R56</text>
<text x="228.7" y="96.1">M2.5</text>
<text x="249" y="96.1">M2.5</text>
<text x="264.2" y="96.1">M2.5</text>
<text x="279.5" y="96.1">M2.5</text>
<text x="53.4" y="116.4">R57</text>
<text x="53.4" y="118.9">OPEN</text>
<text x="71.2" y="116.4">R58</text>
<text x="71.2" y="118.9">1K</text>
<text x="127.1" y="129.1">R59</text>
<text x="142.3" y="131.6">LED1</text>
<text x="55.9" y="134.2">U4</text>
<text x="134.7" y="136.7">1K</text>
<text x="149.9" y="136.7">GreenLed</text>
<text x="38.2" y="141.8">C40</text>
<text x="37.1" y="146.9">0.1uF</text>
<text x="28" y="151.9">R60</text>
<text x="43.2" y="151.9">10K</text>
<text x="86.4" y="151.9">C41</text>
<text x="94" y="151.9">0.1uF</text>
<text x="101.7" y="154.5">L7</text>
<text x="15.3" y="157">C42</text>
<text x="22.9" y="157">C43</text>
<text x="29.3" y="161.8">0.1uF</text>
<text x="30.5" y="157">C44</text>
<text x="38.2" y="157">C52</text>
<text x="101.7" y="157">6.5uH</text>
<text x="127.1" y="159.6">C45</text>
<text x="134.7" y="159.6">C46</text>
<text x="142.3" y="159.6">C47</text>
<text x="149.9" y="159.6">C48</text>
<text x="157.5" y="159.6">C49</text>
<text x="15.3" y="162.1">10uF</text>
<text x="22.9" y="162.1">10uF</text>
<text x="37.1" y="162.1">0.1uF</text>
<text x="61" y="167.2">MAX20408</text>
<text x="114.4" y="162.1">R61</text>
<text x="116.9" y="164.6">51K</text>
<text x="127.1" y="164.6">100pF 47uF</text>
<text x="142.3" y="164.6">47uF</text>
<text x="149.9" y="164.6">47uF</text>
<text x="157.5" y="164.6">47uF</text>
<text x="114.4" y="179.9">R62</text>
<text x="129.6" y="179.9">R63</text>
<text x="114.4" y="182.4">10K</text>
<text x="129.6" y="182.4">200K</text>
</g>
<g font-size="2.3" fill="#f00">
<text x="22.3" y="17.3" transform="rotate(-90 22.3 17.3)">PI_3.3V</text>
<text x="231.7" y="14.6">LAN_MX1P</text>
<text x="231.7" y="17.2">LAN_MX1N</text>
<text x="272.3" y="14.6">LAN_MX2P</text>
<text x="272.3" y="17.2">LAN_MX2N</text>
<text x="231.7" y="19.7">LAN_MX3P</text>
<text x="231.7" y="22.3">LAN_MX3N</text>
<text x="272.3" y="19.7">LAN_MX4P</text>
<text x="272.3" y="22.3">LAN_MX4N</text>
<text x="231.7" y="30">PTT</text>
<text x="231.7" y="24.9">AUDIORX+</text>
<text x="231.7" y="27.5">AUDIORX-</text>
<text x="272.3" y="24.9">AUDIOTX+</text>
<text x="272.3" y="27.5">AUDIOTX-</text>
<text x="272.3" y="30">CORIN</text>
<text x="134.2" y="31.5" transform="rotate(-90 134.2 31.5)">PTT</text>
<text x="231.7" y="32.4">PI_RX</text>
<text x="231.7" y="35">PI_SCL</text>
<text x="272.3" y="32.4">PI_TX</text>
<text x="272.3" y="35">PI_SDA</text>
<text x="13.3" y="37.4">CORIN</text>
<text x="43.7" y="37.5">ROIP_CORIN</text>
<text x="99.6" y="37.5">ROIP_PTT</text>
<text x="231.7" y="37.6">GPIO1</text>
<text x="231.7" y="40.2">GPIO3</text>
<text x="272.3" y="37.6">GPIO2</text>
<text x="272.3" y="40.2">GPIO4</text>
<text x="8.2" y="57.7">AUDIORX+</text>
<text x="71.7" y="57.8">MICIN_R</text>
<text x="8.2" y="67.8">AUDIORX-</text>
<text x="8.2" y="85.6">AUDIOTX+</text>
<text x="107.2" y="85.9">VOUTR</text>
<text x="8.2" y="95.8">AUDIOTX-</text>
<text x="249.5" y="106.1">PI_SCL</text>
<text x="249.5" y="113.7">PI_RX</text>
<text x="249.5" y="108.6">PI_SDA</text>
<text x="249.5" y="116.2">PI_TX</text>
<text x="249.5" y="123.9">LAN_MX1P</text>
<text x="249.5" y="126.4">LAN_MX1N</text>
<text x="249.5" y="128.9">LAN_MX2P</text>
<text x="249.5" y="131.5">LAN_MX2N</text>
<text x="249.5" y="134">LAN_MX3P</text>
<text x="249.5" y="136.6">LAN_MX3N</text>
<text x="249.5" y="139.1">LAN_MX4P</text>
<text x="249.5" y="141.6">LAN_MX4N</text>
<text x="249.5" y="151.8">ROIP_CORIN</text>
<text x="249.5" y="154.3">ROIP_PTT</text>
<text x="249.5" y="162.1">VOUTR</text>
<text x="249.5" y="164.5">MICIN_R</text>
<text x="252" y="169.7">GPIO1</text>
<text x="252" y="172.2">GPIO2</text>
<text x="252" y="174.8">GPIO3</text>
<text x="252" y="177.3">GPIO4</text>
<text x="252" y="179.7">PI_3.3V</text>
</g>
<g font-size="2.3" fill="#0f0">
<text x="142.3" y="24.9">100uF</text>
<text x="30.5" y="35.1">10K</text>
<text x="137.2" y="41.7">BTC2412</text>
<text x="58.5" y="55.4">0R</text>
<text x="78.8" y="91">0R</text>
<text x="105.7" y="104.2">22R</text>
</g>
<g font-size="2.3" fill="#00f">
<text x="272.9" y="107.2">PI_SCL</text>
<text x="272.9" y="109.8">PI_SDA</text>
<text x="272.9" y="114.9">PI_RX</text>
<text x="272.9" y="117.4">PI_TX</text>
<text x="272.9" y="125">LAN_MX1P</text>
<text x="272.9" y="127.6">LAN_MX1N</text>
<text x="272.9" y="130.1">LAN_MX2P</text>
<text x="272.9" y="132.6">LAN_MX2N</text>
<text x="272.9" y="135.2">LAN_MX3P</text>
<text x="272.9" y="137.7">LAN_MX3N</text>
<text x="272.9" y="140.3">LAN_MX4P</text>
<text x="272.9" y="142.8">LAN_MX4N</text>
<text x="275.4" y="153">ROIP_CORIN</text>
<text x="275.4" y="155.5">ROIP_PTT</text>
<text x="275.4" y="163.1">VOUTR</text>
<text x="275.4" y="165.7">MICIN_R</text>
<text x="275.4" y="170.7">GPIO1</text>
<text x="275.4" y="173.3">GPIO2</text>
<text x="275.4" y="175.8">GPIO3</text>
<text x="275.4" y="178.4">GPIO4</text>
<text x="275.4" y="180.9">PI_3.3V</text>
<text x="210.9" y="192.6">JS203-10-A01_08</text>
<text x="203.3" y="200.2">A4</text>
<text x="210.9" y="200.2">JS203-10-A01_08</text>
<text x="287.1" y="200.2">8</text>
<text x="213.9" y="205.3">Tuesday, July 02, 2024</text>
<text x="264.2" y="205.3">3</text>
<text x="279.5" y="205.3">3</text>
</g>
<g font-size="2.3" fill="#004080">
<text x="67.2" y="142.3" transform="rotate(-90 67.2 142.3)">SYNC</text>
<text x="72.2" y="140.5" transform="rotate(-90 72.2 140.5)">VEA</text>
<text x="74.8" y="141.1" transform="rotate(-90 74.8 141.1)">GND</text>
<text x="64.6" y="147.2" transform="rotate(-90 64.6 147.2)">SYNCOUT</text>
<text x="69.7" y="144.5" transform="rotate(-90 69.7 144.5)">PGOOD</text>
<text x="59.8" y="153.5">EN</text>
<text x="59.8" y="156">SUP1</text>
<text x="59.8" y="150.9">BIAS</text>
<text x="72.7" y="150.9">OUT</text>
<text x="73.1" y="153.5">BST</text>
<text x="74.7" y="156">LX</text>
<text x="59.8" y="161.1">PGND1</text>
<text x="59.8" y="158.5">SUP2</text>
<text x="69.7" y="161.1">PGND2</text>
<text x="74.6" y="158.5">FB</text>
<text x="59.8" y="163.6">PGND4</text>
<text x="69.7" y="163.6">PGND3</text>
</g>
<g font-size="1.8">
<text x="31.8" y="1.9">5</text>
<text x="90.1" y="1.9">4</text>
<text x="148.5" y="1.9">3</text>
<text x="206.9" y="1.9">2</text>
<text x="265.2" y="1.9">1</text>
<text x=".7" y="29.8">D</text>
<text x="295.1" y="29.8">D</text>
<text x=".7" y="81">C</text>
<text x="295.1" y="81">C</text>
<text x=".7" y="132.1">B</text>
<text x="295.1" y="132.1">B</text>
<text x=".7" y="183.3">A</text>
<text x="295.1" y="183.3">A</text>
<text x="31.8" y="209.2">5</text>
<text x="90.1" y="209.2">4</text>
<text x="148.5" y="209.2">3</text>
<text x="206.9" y="209.2">2</text>
<text x="265.2" y="209.2">1</text>
</g>
</svg>
